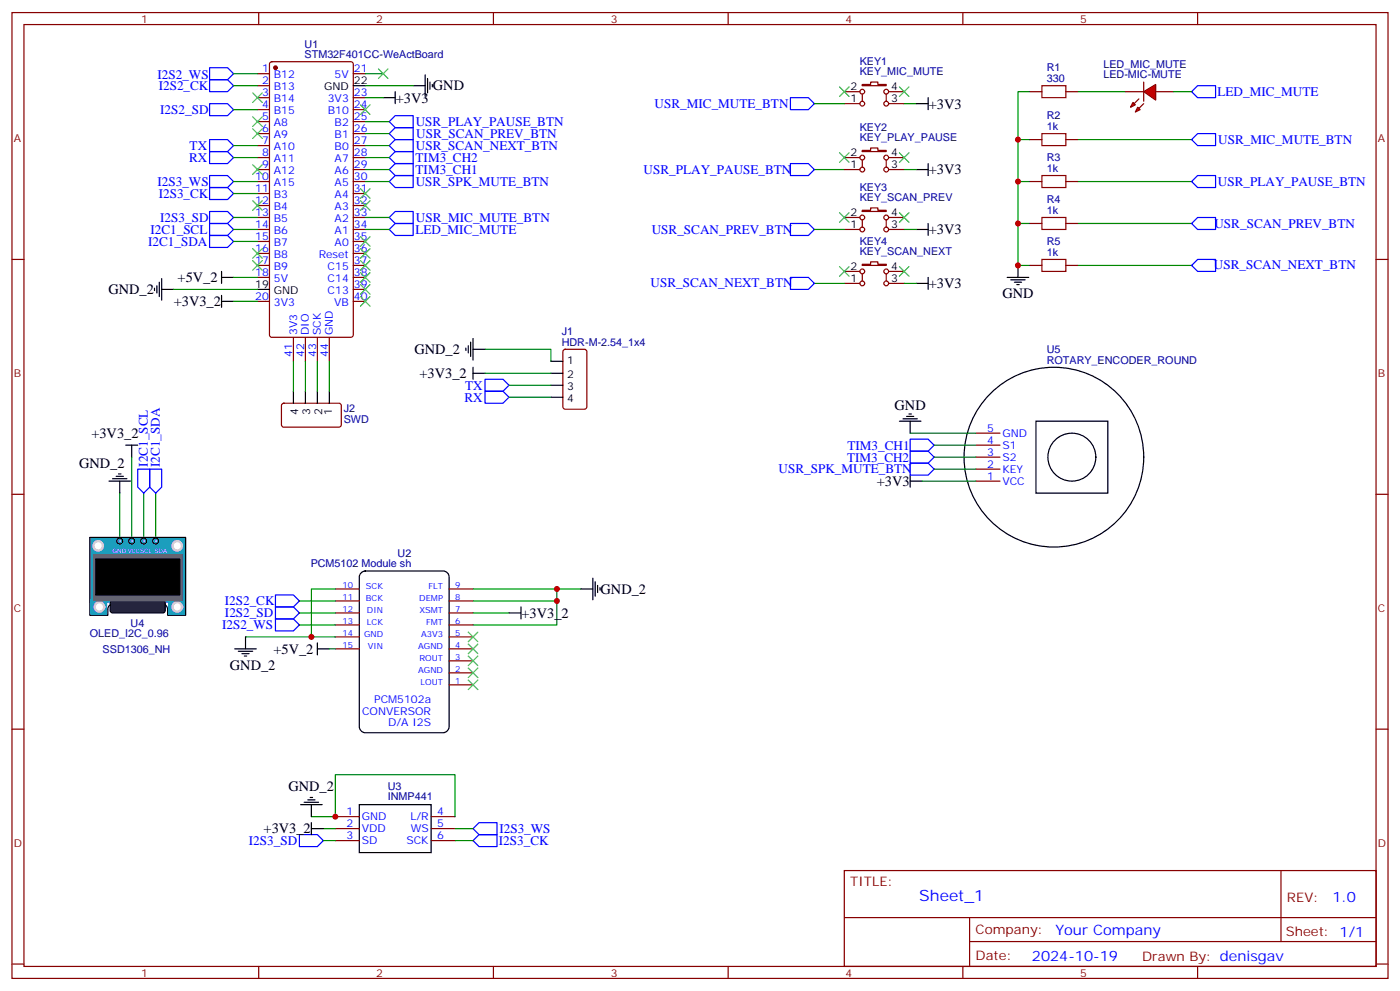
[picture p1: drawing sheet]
<svg xmlns="http://www.w3.org/2000/svg" width="412mm" height="292mm" viewBox="0 0 412 292" stroke-linecap="round" stroke-linejoin="round" font-family="sans-serif">
<g fill="none" stroke="#870000" stroke-width=".35">
<path d="M3.5 3.7h405.4v284.3h-405.4zM7.1 7.2h398.2v277.3h-398.2zM76.2 3.7v3.5M145.3 3.7v3.5M214.5 3.7v3.5M283.6 3.7v3.5M352.8 3.7v3.5M3.5 76.4h3.6M405.3 76.4h3.6M3.5 145.5h3.6M405.3 145.5h3.6M3.5 214.7h3.6"/>
<path d="M405.3 214.7h3.6M248.7 256.3h156.6v28.2h-156.6zM377.3 256.3v20.9M248.7 270.1h156.5M285.6 277.2h119.6M285.6 270.1v14.2M3.5 283.8h3.6M76.2 284.5v3.5M145.3 284.5v3.5M214.5 284.5v3.5M283.6 284.5v3.5M352.8 284.5v3.5"/>
<path d="M405.3 283.8h3.6"/>
</g>
<path d="M38.8 134.6v24.7M35.3 145.2v14.1M42.3 145.2v14.1M45.9 145.2v14.1" fill="none" stroke="#008700" stroke-width=".35"/>
<path d="M34.9 139.5h.7M37 131.1h3.6M38.8 131.1v3.5M32.1 141.6h6.4M33.2 140.9h4.2M34.2 140.2h2.1M35.3 141.6v3.6" fill="none" stroke="#000" stroke-width=".35"/>
<path d="M26.5 158.2h28.2v19.4h-28.2z" fill="#09f" stroke="#fff" stroke-width=".35"/>
<path d="M26.5 158.2h28.2v23h-5.3v-1.8" fill="none" stroke="#000" stroke-width=".35"/>
<g fill="#fff">
<circle cx="45.9" cy="159.3" r=".18"/>
<circle cx="42.3" cy="159.3" r=".18"/>
<circle cx="35.3" cy="159.3" r=".18"/>
<circle cx="38.8" cy="159.3" r=".18"/>
</g>
<g fill="#fff" stroke="#ccc" stroke-width=".71">
<circle cx="28.9" cy="160.7" r="1.41"/>
<circle cx="52.2" cy="160.7" r="1.41"/>
</g>
<path d="M33.8 177.6a1.91 1.91 0 0 0-2.1 1.8M47.6 177.6a1.91 1.91 0 0 1 1.8 2" fill="none" stroke="#000" stroke-width=".35"/>
<path d="M33.5 177.6h14.1z" fill="#09f" stroke="#000" stroke-width=".35"/>
<g fill="none" stroke="#000" stroke-width=".35">
<path d="M26.5 158.2v23h5.2v-1.8"/>
<circle cx="35.3" cy="159.3" r=".88"/>
<circle cx="38.8" cy="159.3" r=".88"/>
<circle cx="42.3" cy="159.3" r=".88"/>
<circle cx="45.9" cy="159.3" r=".88"/>
</g>
<path d="M49.7 176.6h4.6v4.2h-4.6z" fill="#09f" stroke="#09f" stroke-width=".35"/>
<circle cx="52.2" cy="178.7" r="1.41" fill="#fff" stroke="#ccc" stroke-width=".71"/>
<path d="M26.8 176.6h4.6v4.2h-4.6z" fill="#09f" stroke="#09f" stroke-width=".35"/>
<circle cx="29.3" cy="178.7" r="1.41" fill="#fff" stroke="#ccc" stroke-width=".71"/>
<path d="M32.7 177.1l.5-.2h14.8l.6 .4 .1 2.4-.3 .5-.4 .2h-14.8l-.5-.2-.2-.5v-2.1z" fill="#333" stroke="#000" stroke-width=".35"/>
<path d="M27.5 163.2h26.1v13.7h-26.1z" fill="#666" stroke="#666" stroke-width=".35"/>
<path d="M28.2 164.6h24.7v10.6h-24.7z" fill="#000" stroke="#000" stroke-width=".35"/>
<g fill="none" stroke="#000" stroke-width=".35">
<path d="M104.1 25.2h3.5M112.9 28.8h3.5M116.4 27v3.5M121.7 25.2h3.5M125.2 22v6.4M125.9 23.1v4.2M126.6 24.2v2.1M127.4 24.9v.7M269.9 49.9h3.5M273.4 48.2v3.5M65.3 79.9v3.5M269.9 67.6h3.5"/>
<path d="M273.4 65.8v3.5M299.9 78.1v3.6M65.3 81.7h3.5M75.8 85.2h3.6M269.9 83.4h3.5M273.4 81.7v3.5M296.7 81.7h6.3M297.7 82.4h4.3M298.8 83.1h2.1M299.5 83.8h.7M106.4 168.6l1.2-.5h22.9a1.76 1.76 0 0 1 1.8 1.8v44.1a1.89 1.89 0 0 1-1.8 1.7h-22.9a1.89 1.89 0 0 1-1.8-1.7v-44.1zM93.5 191h3.5"/>
<path d="M93.5 189.3v3.5M105.8 236.9h21.2v14.1h-21.2z"/>
</g>
<g fill="none" stroke="#870000" stroke-width=".35">
<path d="M79.6 18.4l.5-.2h23.3l.6 .4 .1 80-.5 .7h-23.5l-.7-.5v-79.9zM75.8 21.7h3.6M75.8 25.2h3.6M75.8 28.8h3.6M75.8 32.3h3.6M75.8 35.8h3.6M75.8 39.3h3.6M104.1 21.7h3.5M104.1 28.8h3.5M104.1 32.3h3.5M104.1 35.8h3.5M104.1 39.3h3.5"/>
<path d="M248.7 30.5h4.6M248.7 27h4.6M254 24.9h2.5v-.7h2.1v.7h2.5v.3h-7.1zM254 27.7v2.1M261.1 27.7v2.1M261.8 30.5h4.5M261.8 27h4.5M75.8 42.9h3.6M75.8 46.4h3.6M75.8 49.9h3.6M75.8 53.4h3.6M75.8 57h3.6"/>
<path d="M104.1 42.9h3.5M104.1 46.4h3.5M104.1 49.9h3.5M104.1 53.4h3.5M104.1 57h3.5M248.7 46.4h4.6M248.7 49.9h4.6M254 44.3h2.5v-.7h2.1v.7h2.5v.3h-7.1zM254 47.1v2.1M261.1 47.1v2.1M261.8 46.4h4.5M261.8 49.9h4.5"/>
<path d="M75.8 60.5h3.6M75.8 64h3.6M75.8 67.6h3.6M75.8 71.1h3.6M75.8 74.6h3.6M75.8 78.1h3.6M104.1 60.5h3.5M104.1 64h3.5M104.1 67.6h3.5M104.1 71.1h3.5M104.1 74.6h3.5M104.1 78.1h3.5"/>
<path d="M248.7 64h4.6M248.7 67.6h4.6M248.7 79.9h4.6M254 61.9h2.5v-.7h2.1v.7h2.5v.4h-7.1zM254 77.8h2.5v-.7h2.1v.7h2.5v.3h-7.1zM254 64.7v2.2M261.1 64.7v2.2M261.8 64h4.5M261.8 67.6h4.5M261.8 79.9h4.5M75.8 81.7h3.6M75.8 88.7h3.6"/>
<path d="M86.4 99.3v7.1M90 99.3v7.1M93.5 99.3v7.1M97 99.3v7.1M104.1 81.7h3.5M104.1 88.7h3.5M104.1 85.2h3.5M248.7 83.4h4.6M254 80.6v2.1M261.1 80.6v2.1M261.8 83.4h4.5M98.8 173.4h7"/>
<path d="M98.8 176.9h7M132.3 173.4h7M132.3 176.9h7M98.8 180.4h7M98.8 184h7M98.8 187.5h7M98.8 191h7M132.3 180.4h7M132.3 184h7M132.3 187.5h7M132.3 191h7M132.3 194.6h7"/>
<path d="M132.3 198.1h7M132.3 201.6h7M98.8 240.4h7M98.8 243.9h7M98.8 247.5h7M127 240.4h7.1M127 243.9h7.1M127 247.5h7.1"/>
<circle cx="254" cy="27" r=".71"/>
<circle cx="254" cy="30.5" r=".71"/>
<circle cx="261.1" cy="27" r=".71"/>
<circle cx="261.1" cy="30.5" r=".71"/>
<circle cx="254" cy="46.4" r=".71"/>
<circle cx="254" cy="49.9" r=".71"/>
<circle cx="261.1" cy="46.4" r=".71"/>
<circle cx="261.1" cy="49.9" r=".71"/>
<circle cx="254" cy="64" r=".71"/>
<circle cx="254" cy="67.6" r=".71"/>
<circle cx="254" cy="79.9" r=".71"/>
<circle cx="261.1" cy="79.9" r=".71"/>
<circle cx="261.1" cy="67.6" r=".71"/>
<circle cx="261.1" cy="64" r=".71"/>
<circle cx="254" cy="83.4" r=".71"/>
<circle cx="261.1" cy="83.4" r=".71"/>
</g>
<circle cx="81.1" cy="19.9" r=".53" fill="#870000" stroke="#870000" stroke-width=".35"/>
<g fill="none" stroke="#00f" stroke-width=".35">
<path d="M61.7 19.9h5.3l1.8 1.8-1.8 1.8h-5.3zM61.7 30.5h5.3l1.8 1.8-1.8 1.7h-5.3zM61.7 23.5h5.3l1.8 1.7-1.8 1.8h-5.3zM114.7 35.8l1.7-1.8h5.3v3.6h-5.3zM114.7 39.3l1.7-1.7h5.3v3.5h-5.3zM232.8 28.8h5.3l1.8 1.7-1.8 1.8h-5.3zM351 27l1.8-1.8h5.3v3.6h-5.3zM61.7 55.2h5.3l1.8 1.8-1.8 1.7h-5.3zM61.7 51.7h5.3l1.8 1.7-1.8 1.8h-5.3zM114.7 49.9l1.7-1.7h5.3v3.5h-5.3zM114.7 46.4l1.7-1.8h5.3v3.6h-5.3zM114.7 53.4l1.7-1.7h5.3v3.5h-5.3z"/>
<path d="M114.7 42.9l1.7-1.8h5.3v3.5h-5.3zM232.8 48.2h5.3l1.8 1.7-1.8 1.8h-5.3zM61.7 69.3h5.3l1.8 1.8-1.8 1.7h-5.3zM61.7 65.8h5.3l1.8 1.8-1.8 1.7h-5.3zM61.7 62.3h5.3l1.8 1.7-1.8 1.8h-5.3zM114.7 67.6l1.7-1.8h5.3v3.5h-5.3zM114.7 64l1.7-1.7h5.3v3.5h-5.3zM232.8 65.8h5.3l1.8 1.8-1.8 1.7h-5.3zM232.8 81.7h5.3l1.8 1.7-1.8 1.8h-5.3zM40.6 138.1h3.5v5.3l-1.8 1.8-1.7-1.8zM44.1 138.1h3.5v5.3l-1.7 1.8-1.8-1.8zM81.1 175.2h5.3l1.8 1.7-1.8 1.8h-5.3z"/>
<path d="M81.1 178.7h5.3l1.8 1.7-1.8 1.8h-5.3zM81.1 182.2h5.3l1.8 1.8-1.8 1.7h-5.3zM88.2 245.7h5.3l1.7 1.8-1.7 1.7h-5.3zM139.3 247.5l1.8-1.8h5.3v3.5h-5.3zM139.3 243.9l1.8-1.7h5.3v3.5h-5.3z"/>
</g>
<g fill="none" stroke="#008700" stroke-width=".35">
<path d="M68.8 25.2h7M68.8 32.3h7M68.8 21.7h7M107.6 28.8h5.3M107.6 25.2h14.1M107.6 35.8h7.1M107.6 39.3h7.1M239.9 30.5h8.8M317.5 27h14.1M68.8 57h7M68.8 53.4h7M107.6 49.9h7.1"/>
<path d="M107.6 53.4h7.1M107.6 46.4h7.1M107.6 42.9h7.1M239.9 49.9h8.8M317.5 53.4h33.5M317.5 41.1h33.5M68.8 71.1h7M68.8 67.6h7M68.8 64h7M107.6 67.6h7.1M107.6 64h7.1M303.4 65.8h-3.5v12.3h3.5"/>
<path d="M317.5 65.8h33.5M317.5 78.1h33.5M68.8 81.7h7M239.9 83.4h8.8M266.3 83.4h3.6M88.2 176.9h10.6M98.8 173.4h-7.1v14.1M139.3 173.4h31.8M164 176.9v7.1h-24.7M164 173.4v3.5h-24.7M72.3 187.5h26.5M88.2 180.4h10.6"/>
<path d="M88.2 184h10.6M97 191h1.8M139.3 180.4h10.6M91.7 240.4h7.1v-12.3h35.3v12.3M95.2 243.9h3.6M95.2 247.5h3.6M134.1 243.9h5.2M134.1 247.5h5.2"/>
</g>
<g fill="none" stroke="#3c3" stroke-width=".35">
<path d="M74.4 27.3l2.9 2.9M74.4 34.4l2.9 2.8M74.4 37.9l2.9 2.8M77.3 27.3l-2.9 2.9M77.3 34.4l-2.9 2.8M77.3 37.9l-2.9 2.8M106.2 30.9l2.8 2.8M109 30.9l-2.8 2.8M264.9 25.6l2.9 2.8M267.8 25.6l-2.9 2.8M74.4 48.5l2.9 2.8M74.4 59.1l2.9 2.8"/>
<path d="M77.3 48.5l-2.9 2.8M77.3 59.1l-2.9 2.8M106.2 59.1l2.8 2.8M106.2 55.6l2.8 2.8M109 59.1l-2.8 2.8M109 55.6l-2.8 2.8M264.9 45l2.9 2.8M267.8 45l-2.9 2.8M74.4 73.2l2.9 2.8M74.4 76.7l2.9 2.9M77.3 73.2l-2.9 2.8M77.3 76.7l-2.9 2.9"/>
<path d="M106.2 76.7l2.8 2.9M106.2 73.2l2.8 2.8M106.2 69.7l2.8 2.8M109 76.7l-2.8 2.9M109 73.2l-2.8 2.8M109 69.7l-2.8 2.8M247.3 78.5l2.8 2.8M250.1 78.5l-2.8 2.8M264.9 62.6l2.9 2.8M264.9 78.5l2.9 2.8M267.8 62.6l-2.9 2.8M267.8 78.5l-2.9 2.8"/>
<path d="M106.2 87.3l2.8 2.8M106.2 83.8l2.8 2.8M106.2 80.3l2.8 2.8M109 87.3l-2.8 2.8M109 83.8l-2.8 2.8M109 80.3l-2.8 2.8M137.9 186.1l2.9 2.8M137.9 189.6l2.9 2.8M137.9 193.1l2.9 2.9M137.9 196.7l2.9 2.8M140.8 186.1l-2.9 2.8M140.8 189.6l-2.9 2.8"/>
<path d="M140.8 193.1l-2.9 2.9M140.8 196.7l-2.9 2.8M137.9 200.2l2.9 2.8M140.8 200.2l-2.9 2.8"/>
</g>
<g fill="#f00" stroke="#870000" stroke-width=".35">
<path d="M336.9 27l3.5-2.1v4.6z"/>
<path d="M336.9 24.2v5.6z"/>
</g>
<g fill="#870000" stroke="#870000" stroke-width=".35">
<path d="M335.5 31.9l1.4-1.4z"/>
<path d="M335.5 29.1l-1.4 1.4z"/>
</g>
<g fill="#f00" stroke="#870000" stroke-width=".35">
<path d="M335.1 31.6l.7 .7-1.4 .7z"/>
<path d="M333.7 30.2l.7 .7-1.4 .7z"/>
</g>
<g fill="none" stroke="#870000" stroke-width=".35">
<path d="M303.4 27h3.5M314 27h3.5M331.6 27h5.3M340.4 27h5.3M303.4 41.1h3.5M303.4 53.4h3.5M314 41.1h3.5M314 53.4h3.5M303.4 65.8h3.5M303.4 78.1h3.5M314 65.8h3.5M314 78.1h3.5"/>
<path d="M83.1 118.9l.5-.2 16.5 .1 .4 .6v5.9l-.7 .5-16.5-.1-.4-.6v-5.7zM166 103l.5-.2h5.7l.6 .5 .1 16.5-.5 .6-5.9 .1-.6-.5-.1-16.5zM287.5 138.1h7.1M287.5 134.6h7.1M287.5 131.1h7.1M287.5 127.5h7.1M287.5 141.6h7.1"/>
</g>
<g fill="none" stroke="#008700" stroke-width=".35">
<path d="M107.6 21.7h5.3M266.3 30.5h3.6M303.4 27h-3.5v38.8M345.7 27h5.3M68.8 42.9h7M68.8 46.4h7M266.3 49.9h3.6M299.9 41.1h3.5M299.9 53.4h3.5M239.9 67.6h8.8M266.3 67.6h3.6M51.2 85.2h24.6"/>
<path d="M68.8 88.7h7M86.4 106.4v8.8M90 106.4v8.8M93.5 106.4v8.8M97 106.4v8.8M142.9 102.8h19.4v3.6M142.9 109.9h19.4M149.9 113.4h12.4M149.9 116.9h12.4M268.1 127.5h19.4M275.2 131.1h12.3M275.2 134.6h12.3"/>
<path d="M275.2 138.1h12.3M271.6 141.6h15.9"/>
</g>
<path d="M111.5 20.3l2.8 2.8M114.3 20.3l-2.8 2.8M247.3 25.6l2.8 2.8M250.1 25.6l-2.8 2.8M247.3 45l2.8 2.8M250.1 45l-2.8 2.8M247.3 62.6l2.8 2.8M250.1 62.6l-2.8 2.8" fill="none" stroke="#3c3" stroke-width=".35"/>
<path d="M61.7 41.1h5.3l1.8 1.8-1.8 1.7h-5.3zM61.7 44.6h5.3l1.8 1.8-1.8 1.8h-5.3zM351 41.1l1.8-1.8h5.3v3.6h-5.3zM351 53.4l1.8-1.7h5.3v3.5h-5.3zM351 78.1l1.8-1.7h5.3v3.5h-5.3zM352.8 64h5.3v3.6h-5.3l-1.8-1.8zM142.9 111.7h5.3l1.7 1.7-1.7 1.8h-5.3zM142.9 115.2h5.3l1.7 1.7-1.7 1.8h-5.3zM268.1 136.3h5.3l1.8 1.8-1.8 1.8h-5.3zM268.1 132.8h5.3l1.8 1.8-1.8 1.7h-5.3zM268.1 129.3h5.3l1.8 1.8-1.8 1.7h-5.3z" fill="none" stroke="#00f" stroke-width=".35"/>
<g fill="none" stroke="#000" stroke-width=".35">
<path d="M269.9 30.5h3.5M273.4 28.8v3.5M45.5 84.8v.7M46.2 84.1v2.2M46.9 83.1v4.2M47.6 85.2h3.6M47.6 82v6.4M65.3 88.7h3.5M65.3 87v3.5M139.3 99.7v6.3M86.4 115.2v3.5M90 115.2v3.5"/>
<path d="M93.5 115.2v3.5M97 115.2v3.5M137.2 102.5v.7M137.9 101.8v2.1M138.6 100.7v4.3M139.3 102.8h3.6M139.3 108.1v3.6M139.3 109.9h3.6M162.3 109.9h3.5M162.3 106.4h3.5M162.3 113.4h3.5M162.3 116.9h3.5"/>
<path d="M264.9 124h6.4M266 123.3h4.2M267.1 122.6h2.1M267.8 121.9h.7M268.1 124v3.5M268.1 139.9v3.5M305.2 124h21.1v21.2h-21.1zM268.1 141.6h3.5M153.5 178.7v3.5M171.1 173.4h3.5M174.6 170.2v6.4M175.3 171.3v4.2"/>
<path d="M176 172.3v2.1M176.7 173v.7M69.1 191h6.4M70.2 191.7h4.2M71.3 192.4h2.1M72 193.1h.7M72.3 187.5v3.5M149.9 180.4h3.6M88.5 236.9h6.4M89.6 236.2h4.2M90.7 235.5h2.1M91.4 234.8h.7"/>
<path d="M91.7 236.9v3.5M91.7 242.2v3.5M91.7 243.9h3.5"/>
<circle cx="310.4" cy="134.6" r="26.5"/>
<circle cx="315.7" cy="134.6" r="7.1"/>
</g>
<path d="M306.9 25.2h7.1v3.6h-7.1zM306.9 39.3h7.1v3.6h-7.1zM306.9 51.7h7.1v3.5h-7.1zM306.9 64h7.1v3.6h-7.1zM306.9 76.4h7.1v3.5h-7.1z" fill="none" stroke="#a10000" stroke-width=".35"/>
<g fill="#c00">
<circle cx="98.8" cy="240.4" r=".88"/>
<circle cx="164" cy="176.9" r=".88"/>
<circle cx="164" cy="173.4" r=".88"/>
<circle cx="91.7" cy="187.5" r=".88"/>
<circle cx="299.9" cy="78.1" r=".88"/>
<circle cx="299.9" cy="53.4" r=".88"/>
<circle cx="299.9" cy="65.8" r=".88"/>
<circle cx="299.9" cy="41.1" r=".88"/>
</g>
<text font-size="4.6" fill="#00f" x="270.8" y="265.3">Sheet_1</text>
<g font-size="4.2">
<text x="127.5" y="26.6">GND</text>
<text x="116.6" y="30.2">+3V3</text>
<text x="273.6" y="32">+3V3</text>
<text x="273.6" y="51.4">+3V3</text>
<text x="273.6" y="69">+3V3</text>
<text x="52.3" y="83.1">+5V_2</text>
<text x="31.9" y="86.6">GND_2</text>
<text x="273.6" y="84.9">+3V3</text>
<text x="295.3" y="87.8">GND</text>
<text x="51.2" y="90.2">+3V3_2</text>
<text x="122.1" y="104.2">GND_2</text>
<text x="123.6" y="111.3">+3V3_2</text>
<text x="263.5" y="120.8">GND</text>
<text x="26.9" y="128.9">+3V3_2</text>
<text x="23.3" y="137.8">GND_2</text>
<text x="258.3" y="143.1">+3V3</text>
<text x="176.9" y="174.8">GND_2</text>
<text x="153.6" y="181.9">+3V3_2</text>
<text x="67.7" y="197.2">GND_2</text>
<text x="80.5" y="192.5">+5V_2</text>
<text x="84.9" y="233">GND_2</text>
<text x="77.6" y="245.3">+3V3_2</text>
</g>
<g font-size="4.2" fill="#00f">
<text x="392.5" y="265.6">1.0</text>
<text x="310.9" y="275.1">Your Company</text>
<text x="304" y="282.9">2024-10-19</text>
</g>
<g font-size="3.9" fill="#00f">
<text x="46.4" y="23.1">I2S2_WS</text>
<text x="46.8" y="26.6">I2S2_CK</text>
<text x="358.7" y="28.4">LED_MIC_MUTE</text>
<text x="47.2" y="33.7">I2S2_SD</text>
<text x="192.8" y="31.8">USR_MIC_MUTE_BTN</text>
<text x="122.5" y="37">USR_PLAY_PAUSE_BTN</text>
<text x="122.6" y="40.6">USR_SCAN_PREV_BTN</text>
<text x="55.7" y="47.7">RX</text>
<text x="55.9" y="44.1">TX</text>
<text x="122.4" y="47.6">TIM3_CH2</text>
<text x="122.5" y="44.2">USR_SCAN_NEXT_BTN</text>
<text x="358.9" y="42.5">USR_MIC_MUTE_BTN</text>
<text x="122.4" y="51.1">TIM3_CH1</text>
<text x="189.6" y="51.2">USR_PLAY_PAUSE_BTN</text>
<text x="46.4" y="54.7">I2S3_WS</text>
<text x="46.8" y="58.4">I2S3_CK</text>
<text x="122.5" y="54.6">USR_SPK_MUTE_BTN</text>
<text x="358.8" y="54.7">USR_PLAY_PAUSE_BTN</text>
<text x="47.2" y="65.4">I2S3_SD</text>
<text x="122.5" y="65.4">USR_MIC_MUTE_BTN</text>
<text x="44.3" y="68.8">I2C1_SCL</text>
<text x="122.4" y="68.9">LED_MIC_MUTE</text>
<text x="192" y="68.8">USR_SCAN_PREV_BTN</text>
<text x="357.7" y="67">USR_SCAN_PREV_BTN</text>
<text x="43.6" y="72.3">I2C1_SDA</text>
<text x="357.6" y="79.3">USR_SCAN_NEXT_BTN</text>
<text x="191.7" y="84.6">USR_SCAN_NEXT_BTN</text>
<text x="136.8" y="118.2">RX</text>
<text x="137" y="114.7">TX</text>
<text x="43.5" y="137.4" transform="rotate(-90 43.5 137.4)">I2C1_SCL</text>
<text x="47.1" y="137.5" transform="rotate(-90 47.1 137.5)">I2C1_SDA</text>
<text x="249.5" y="135.9">TIM3_CH2</text>
<text x="249.6" y="132.4">TIM3_CH1</text>
<text x="229.4" y="139.4">USR_SPK_MUTE_BTN</text>
<text x="66.2" y="178.2">I2S2_CK</text>
<text x="65.4" y="185.2">I2S2_WS</text>
<text x="66.3" y="181.7">I2S2_SD</text>
<text x="147.1" y="245.3">I2S3_WS</text>
<text x="73.3" y="248.7">I2S3_SD</text>
<text x="147" y="248.8">I2S3_CK</text>
</g>
<g font-size="3.9" fill="#800">
<text x="250.5" y="260.9">TITLE:</text>
<text x="379.1" y="265.6">REV:</text>
<text x="287.4" y="275.1">Company:</text>
<text x="378.7" y="275.7">Sheet: 1/1</text>
<text x="287.4" y="282.8">Date:</text>
<text x="336.4" y="282.8">Drawn By: denisgav</text>
</g>
<g font-size="3.2" fill="#800">
<text x="41.6" y="6.7">1</text>
<text x="110.8" y="6.7">2</text>
<text x="179.9" y="6.7">3</text>
<text x="249.1" y="6.7">4</text>
<text x="318.2" y="6.7">5</text>
<text x="4.1" y="41.8">A</text>
<text x="405.9" y="41.8">A</text>
<text x="4.1" y="110.9">B</text>
<text x="405.9" y="110.9">B</text>
<text x="4.1" y="180.1">C</text>
<text x="405.9" y="180.1">C</text>
<text x="4.1" y="249.2">D</text>
<text x="405.9" y="249.2">D</text>
<text x="41.6" y="287.5">1</text>
<text x="110.8" y="287.5">2</text>
<text x="179.9" y="287.5">3</text>
<text x="249.1" y="287.5">4</text>
<text x="318.2" y="287.5">5</text>
</g>
<g font-size="3.2" fill="#000080">
<text x="89.7" y="17">STM32F401CC-WeActBoard</text>
<text x="89.7" y="14.1">U1</text>
<text x="253.2" y="22.2">KEY_MIC_MUTE</text>
<text x="253.2" y="19.2">KEY1</text>
<text x="308.3" y="20.9">R1</text>
<text x="325" y="23.1">LED-MIC-MUTE</text>
<text x="325" y="20">LED_MIC_MUTE</text>
<text x="308.3" y="24.2">330</text>
<text x="308.3" y="35.1">R2</text>
<text x="253.2" y="41.6">KEY_PLAY_PAUSE</text>
<text x="253.2" y="38.6">KEY2</text>
<text x="308.3" y="38.3">1k</text>
<text x="308.3" y="47.4">R3</text>
<text x="308.3" y="50.6">1k</text>
<text x="253.2" y="59.2">KEY_SCAN_PREV</text>
<text x="253.2" y="56.2">KEY3</text>
<text x="308.3" y="59.7">R4</text>
<text x="308.3" y="63">1k</text>
<text x="253.2" y="75.1">KEY_SCAN_NEXT</text>
<text x="253.2" y="72.1">KEY4</text>
<text x="308.3" y="75.3">1k</text>
<text x="308.3" y="72.1">R5</text>
<text x="165.5" y="101.8">HDR-M-2.54_1x4</text>
<text x="165.5" y="98.6">J1</text>
<text x="308.3" y="107.1">ROTARY_ENCODER_ROUND</text>
<text x="308.3" y="103.8">U5</text>
<text x="101.2" y="124.5">SWD</text>
<text x="101.2" y="121.4">J2</text>
<text x="91.5" y="167">PCM5102 Module sh</text>
<text x="117.1" y="164">U2</text>
<text x="38.5" y="184.4">U4</text>
<text x="26.5" y="187.5">OLED_I2C_0.96</text>
<text x="30.2" y="192.1">SSD1306_NH</text>
<text x="114.2" y="232.6">U3</text>
<text x="114.2" y="235.6">INMP441</text>
</g>
<g font-size="3.2" fill="#00f">
<text x="77.2" y="21.3">1</text>
<text x="80.7" y="23.1">B12</text>
<text x="98.6" y="23.1">5V</text>
<text x="104.2" y="21.3">21</text>
<text x="77.2" y="24.9">2</text>
<text x="77.2" y="28.4">3</text>
<text x="80.7" y="26.6">B13</text>
<text x="104.2" y="28.4">23</text>
<text x="77.2" y="31.9">4</text>
<text x="77.2" y="35.5">5</text>
<text x="80.7" y="30.2">B14</text>
<text x="80.7" y="33.7">B15</text>
<text x="96.6" y="33.7">B10</text>
<text x="96.6" y="30.2">3V3</text>
<text x="104.2" y="35.5">25</text>
<text x="104.2" y="31.9">24</text>
<text x="77.2" y="39">6</text>
<text x="80.7" y="37.2">A8</text>
<text x="80.7" y="40.7">A9</text>
<text x="98.6" y="40.7">B1</text>
<text x="98.6" y="37.2">B2</text>
<text x="104.2" y="39">26</text>
<text x="77.2" y="42.5">7</text>
<text x="77.2" y="46">8</text>
<text x="80.7" y="44.3">A10</text>
<text x="80.7" y="47.8">A11</text>
<text x="98.6" y="44.3">B0</text>
<text x="98.6" y="47.8">A7</text>
<text x="104.2" y="46">28</text>
<text x="104.2" y="42.5">27</text>
<text x="75.2" y="53.1">10</text>
<text x="77.2" y="49.6">9</text>
<text x="80.7" y="51.3">A12</text>
<text x="98.6" y="51.3">A6</text>
<text x="104.2" y="53.1">30</text>
<text x="104.2" y="49.6">29</text>
<text x="75.2" y="56.6">11</text>
<text x="80.7" y="54.9">A15</text>
<text x="80.7" y="58.4">B3</text>
<text x="98.6" y="58.4">A4</text>
<text x="98.6" y="54.9">A5</text>
<text x="104.2" y="56.6">31</text>
<text x="75.2" y="60.1">12</text>
<text x="75.2" y="63.7">13</text>
<text x="80.7" y="61.9">B4</text>
<text x="80.7" y="65.4">B5</text>
<text x="98.6" y="65.4">A2</text>
<text x="98.6" y="61.9">A3</text>
<text x="104.2" y="63.7">33</text>
<text x="104.2" y="60.1">32</text>
<text x="75.2" y="67.2">14</text>
<text x="75.2" y="70.7">15</text>
<text x="80.7" y="69">B6</text>
<text x="98.6" y="69">A1</text>
<text x="104.2" y="70.7">35</text>
<text x="104.2" y="67.2">34</text>
<text x="75.2" y="74.3">16</text>
<text x="75.2" y="77.8">17</text>
<text x="80.7" y="72.5">B7</text>
<text x="80.7" y="76">B8</text>
<text x="93.9" y="76">Reset</text>
<text x="98.6" y="72.5">A0</text>
<text x="104.2" y="77.8">37</text>
<text x="104.2" y="74.3">36</text>
<text x="75.2" y="81.3">18</text>
<text x="80.7" y="79.6">B9</text>
<text x="80.7" y="83.1">5V</text>
<text x="96.5" y="83.1">C14</text>
<text x="96.5" y="79.6">C15</text>
<text x="104.2" y="81.3">38</text>
<text x="75.2" y="88.4">20</text>
<text x="96.5" y="86.6">C13</text>
<text x="104.2" y="88.4">40</text>
<text x="104.2" y="84.8">39</text>
<text x="80.7" y="90.1">3V3</text>
<text x="98.4" y="90.1">VB</text>
<text x="87.5" y="98.6" transform="rotate(-90 87.5 98.6)">3V3</text>
<text x="91" y="98.6" transform="rotate(-90 91 98.6)">DIO</text>
<text x="94.5" y="98.6" transform="rotate(-90 94.5 98.6)">SCK</text>
<text x="98.1" y="98.6" transform="rotate(-90 98.1 98.6)">GND</text>
<text x="86.1" y="105.1" transform="rotate(-90 86.1 105.1)">41</text>
<text x="89.6" y="105.1" transform="rotate(-90 89.6 105.1)">42</text>
<text x="93.1" y="105.1" transform="rotate(-90 93.1 105.1)">43</text>
<text x="96.7" y="105.1" transform="rotate(-90 96.7 105.1)">44</text>
<text x="290.8" y="130.7">4</text>
<text x="290.8" y="127.2">5</text>
<text x="295.3" y="128.6">GND</text>
<text x="290.8" y="137.8">2</text>
<text x="290.8" y="134.2">3</text>
<text x="295.3" y="135.6">S2</text>
<text x="295.3" y="132.1">S1</text>
<text x="290.8" y="141.3">1</text>
<text x="295.3" y="142.7">VCC</text>
<text x="295.3" y="139.2">KEY</text>
<text x="110.2" y="206.9">PCM5102a</text>
<text x="106.7" y="210.4">CONVERSOR</text>
<text x="114.3" y="213.6">D/A I2S</text>
<text x="102.1" y="240.1">1</text>
<text x="102.1" y="243.6">2</text>
<text x="106.5" y="241.5">GND</text>
<text x="106.5" y="245">VDD</text>
<text x="120.9" y="241.5">L/R</text>
<text x="121" y="245">WS</text>
<text x="128.8" y="243.6">5</text>
<text x="128.8" y="240.1">4</text>
<text x="102.1" y="247.1">3</text>
<text x="106.5" y="248.5">SD</text>
<text x="119.7" y="248.5">SCK</text>
<text x="128.8" y="247.1">6</text>
</g>
<g font-size="3.2">
<text x="95.5" y="26.6">GND</text>
<text x="104.2" y="24.9">22</text>
<text x="250.6" y="26.6">2</text>
<text x="262.5" y="26.6">4</text>
<text x="250.6" y="30.2">1</text>
<text x="262.5" y="30.2">3</text>
<text x="250.6" y="46">2</text>
<text x="262.5" y="46">4</text>
<text x="250.6" y="49.6">1</text>
<text x="262.5" y="49.6">3</text>
<text x="250.6" y="63.7">2</text>
<text x="262.5" y="63.7">4</text>
<text x="250.6" y="67.2">1</text>
<text x="262.5" y="67.2">3</text>
<text x="250.6" y="83.1">1</text>
<text x="250.6" y="79.6">2</text>
<text x="262.5" y="83.1">3</text>
<text x="262.5" y="79.6">4</text>
<text x="75.2" y="84.8">19</text>
<text x="80.7" y="86.6">GND</text>
<text x="167.1" y="107.1">1</text>
<text x="167.1" y="111.3">2</text>
<text x="167.1" y="114.8">3</text>
<text x="167.1" y="118.4">4</text>
<text x="87.8" y="122" transform="rotate(-90 87.8 122)">4</text>
<text x="91.4" y="122" transform="rotate(-90 91.4 122)">3</text>
<text x="94.9" y="122" transform="rotate(-90 94.9 122)">2</text>
<text x="97.7" y="122" transform="rotate(-90 97.7 122)">1</text>
</g>
<g font-size="2.5" fill="#00f">
<text x="100.9" y="173">10</text>
<text x="107.8" y="173.4">SCK</text>
<text x="126.2" y="173.4">FLT</text>
<text x="134.1" y="173">9</text>
<text x="100.9" y="176.6">11</text>
<text x="107.8" y="176.9">BCK</text>
<text x="123.5" y="176.9">DEMP</text>
<text x="134.1" y="176.6">8</text>
<text x="100.9" y="180.1">12</text>
<text x="100.9" y="183.6">13</text>
<text x="108.1" y="184">LCK</text>
<text x="108.1" y="180.4">DIN</text>
<text x="123.5" y="180.4">XSMT</text>
<text x="125.5" y="184">FMT</text>
<text x="134.1" y="180.1">7</text>
<text x="134.1" y="183.6">6</text>
<text x="100.9" y="187.1">14</text>
<text x="100.9" y="190.7">15</text>
<text x="107.2" y="187.5">GND</text>
<text x="108.3" y="191">VIN</text>
<text x="123.2" y="191">AGND</text>
<text x="124" y="187.5">A3V3</text>
<text x="134.1" y="187.1">5</text>
<text x="134.1" y="190.7">4</text>
<text x="123.5" y="194.6">ROUT</text>
<text x="134.1" y="194.2">3</text>
<text x="134.1" y="197.7">2</text>
<text x="123.2" y="198.1">AGND</text>
<text x="123.9" y="201.6">LOUT</text>
<text x="134.1" y="201.3">1</text>
</g>
<text font-size="1.8" fill="#fff" x="33.2" y="162.8">GND VCCSCL SDA</text>
</svg>
